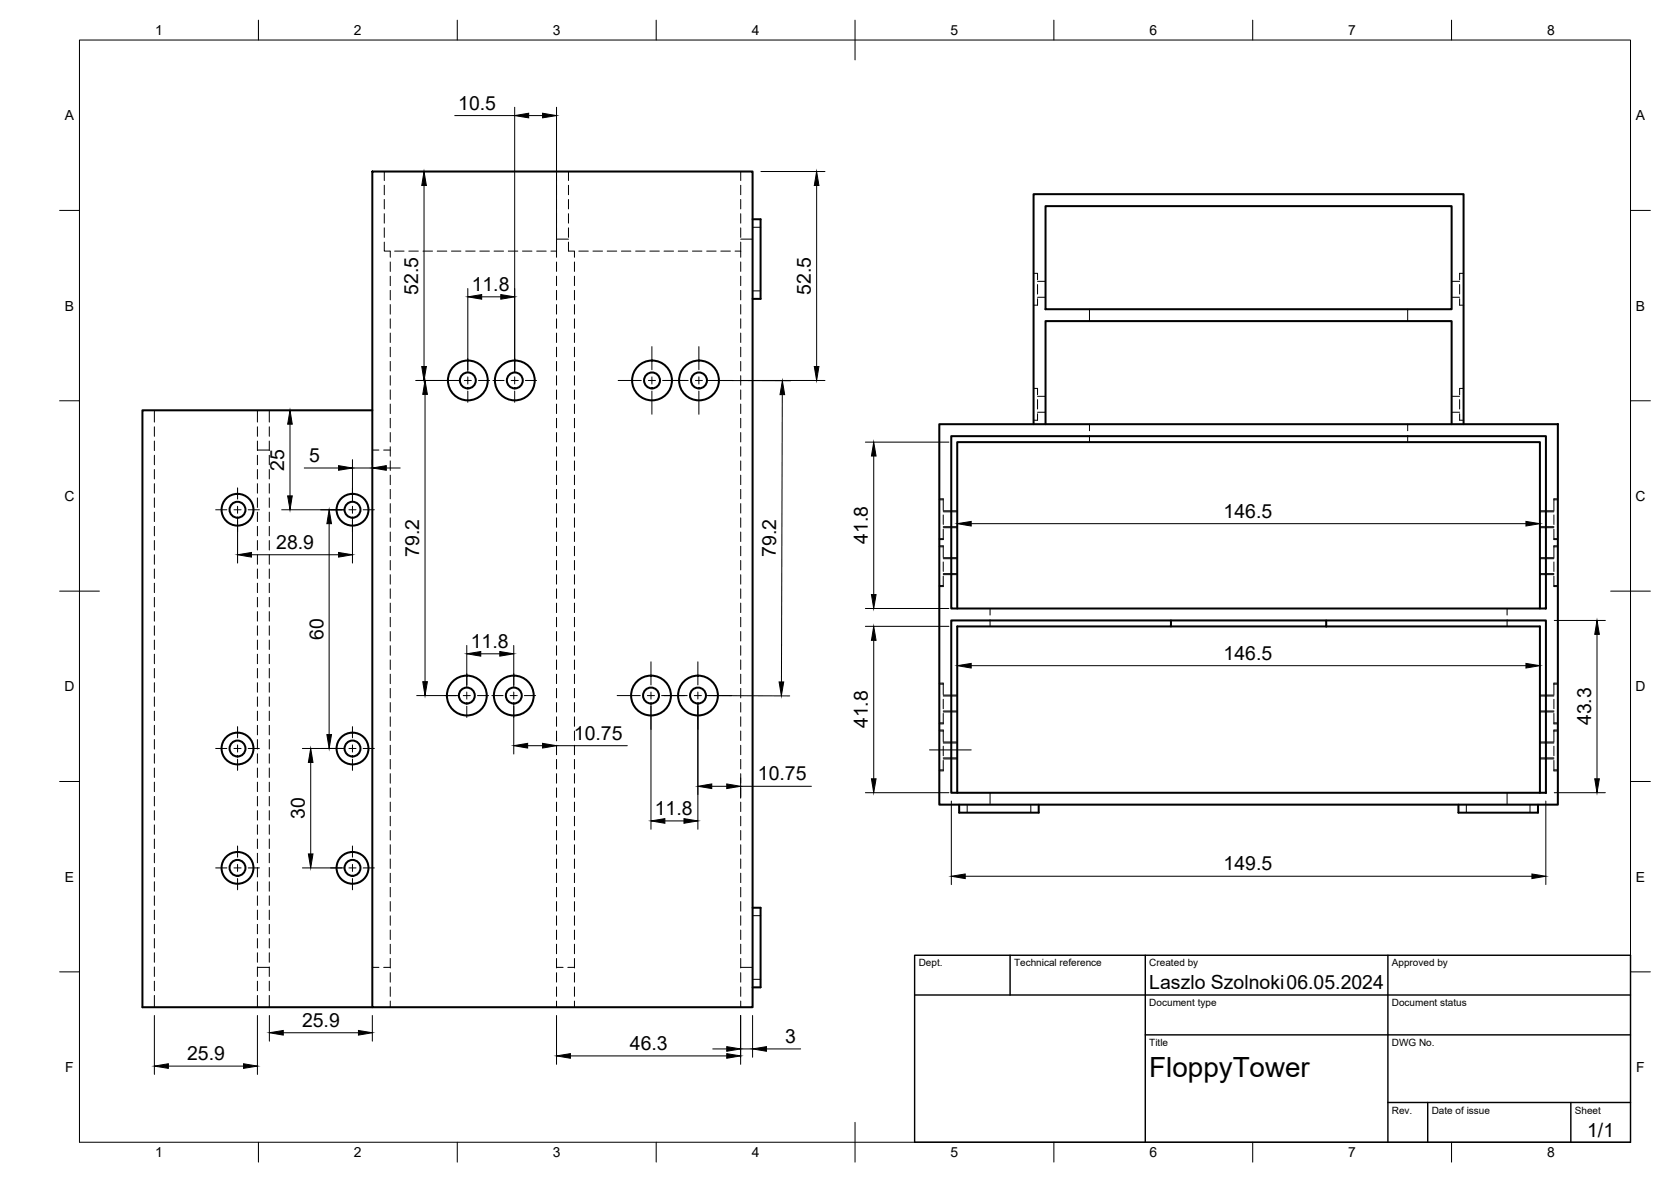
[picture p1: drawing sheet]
<svg xmlns="http://www.w3.org/2000/svg" width="420mm" height="297mm" viewBox="0 0 420 297" stroke-linecap="round" stroke-linejoin="round" font-family="sans-serif">
<!-- layer: Hidden -->
<g fill="none" stroke="#000" stroke-width=".25">
<path d="M96.6 43.1v2.3M96.6 46.6v2.3M96.6 50.1v2.4M96.6 53.7v2.4M96.6 57.3v2.4M139.9 43.1v2.3M139.9 46.6v2.3M139.9 50.1v2.4M139.9 53.7v2.4M139.9 57.3v2.4M142.9 43.1v2.3M142.9 46.6v2.3"/>
<path d="M142.9 50.1v2.4M142.9 53.7v2.4M142.9 57.3v2.4M186.2 43.1v2.3M186.2 46.6v2.3M186.2 50.1v2.4M186.2 53.7v2.4M186.2 57.3v2.4M189.2 57.1h2M96.6 60.8v2.3h1.4M98.1 63.1v1.6M98.1 65.8v2.4"/>
<path d="M98.1 69.4v2.4M98.1 73v2.4M98.1 76.5v2.4M99.2 63.1h2.4M102.8 63.1h2.4M106.4 63.1h2.4M109.9 63.1h2.4M113.5 63.1h2.4M117.1 63.1h2.4M120.6 63.1h2.4M124.2 63.1h2.4M127.8 63.1h2.4"/>
<path d="M131.4 63.1h2.4M135 63.1h2.3M138.5 63.1h1.4v1.6M139.9 60.8v2.3M139.9 65.8v2.4M139.9 69.4v2.4M139.9 73v2.4M139.9 76.5v2.4M139.9 60.1h3M142.9 60.8v2.3h1.4M144.4 63.1v1.6M144.4 65.8v2.4"/>
<path d="M144.4 69.4v2.4M144.4 73v2.4M144.4 76.5v2.4M145.5 63.1h2.4M149.1 63.1h2.4M152.7 63.1h2.4M156.3 63.1h2.3M159.8 63.1h2.4M163.4 63.1h2.4M167 63.1h2.4M170.5 63.1h2.4M174.1 63.1h2.4"/>
<path d="M177.7 63.1h2.4M181.3 63.1h2.3M184.8 63.1h1.4M186.2 60.8v3.9M186.2 65.8v2.4M186.2 69.4v2.4M186.2 73v2.4M186.2 76.5v2.4M186.2 60.1h3M189.2 73.1h2M259.9 68.7h1v1.6M260.9 71.5v2.4"/>
<path d="M260.9 75.1v1.6h-1M260.9 74.7h2M260.9 70.7h2M273.9 77.7v3M353.9 77.7v3M365 74.7h2M365 70.7h2M367 75.1v1.6h1M367 71.5v2.4M368 68.7h-1v1.6M98.1 80.1v2.4M98.1 83.7v2.4"/>
<path d="M98.1 87.3v2.3M98.1 90.8v2.4M98.1 94.4v2.4M98.1 98v2.4M139.9 80.1v2.4M139.9 83.7v2.4M139.9 87.3v2.3M139.9 90.8v2.4M139.9 94.4v2.4M139.9 98v2.4M144.4 80.1v2.4M144.4 83.7v2.4"/>
<path d="M144.4 87.3v2.3M144.4 90.8v2.4M144.4 94.4v2.4M144.4 98v2.4M186.2 80.1v2.4M186.2 83.7v2.4M186.2 87.3v2.3M186.2 90.8v2.4M186.2 94.4v2.4M186.2 98v2.4M259.9 97.6h1v1.6M260.9 99.6h2"/>
<path d="M365 99.6h2M368 97.6h-1v1.6M38.8 103.1v3M38.8 107.3v2.4M38.8 110.8v2.4M38.8 114.4v2.4M38.8 118v2.4M64.7 113.1h3M64.7 103.1v3M64.7 107.3v2.4M64.7 110.8v2.4M64.7 114.4v2.4"/>
<path d="M64.7 118v2.4M67.7 103.1v3M67.7 107.3v2.4M67.7 110.8v2.4M67.7 114.4v2.4M67.7 118v2.4M93.6 113.1h1.7M96.5 113.1h1.6M98.1 101.5v2.4M98.1 105.1v2.4M98.1 108.7v2.4M98.1 112.3v2.3"/>
<path d="M98.1 115.8v2.4M98.1 119.4v2.4M139.9 101.5v2.4M139.9 105.1v2.4M139.9 108.7v2.4M139.9 112.3v2.3M139.9 115.8v2.4M139.9 119.4v2.4M144.4 101.5v2.4M144.4 105.1v2.4M144.4 108.7v2.4M144.4 112.3v2.3"/>
<path d="M144.4 115.8v2.4M144.4 119.4v2.4M186.2 101.5v2.4M186.2 105.1v2.4M186.2 108.7v2.4M186.2 112.3v2.3M186.2 115.8v2.4M186.2 119.4v2.4M260.9 100.4v2.4M260.9 104v1.6h-1M260.9 103.6h2M273.9 106.6v1.7"/>
<path d="M273.9 109.5v1.6M353.9 106.6v1.7M353.9 109.5v1.6M365 103.6h2M367 104v1.6h1M367 100.4v2.4M38.8 121.5v2.4M38.8 125.1v2.4M38.8 128.7v2.4M38.8 132.3v2.3M38.8 135.8v2.4M38.8 139.4v2.4"/>
<path d="M64.7 121.5v2.4M64.7 125.1v2.4M64.7 128.7v2.4M64.7 132.3v2.3M64.7 135.8v2.4M64.7 139.4v2.4M67.7 121.5v2.4M67.7 125.1v2.4M67.7 128.7v2.4M67.7 132.3v2.3M67.7 135.8v2.4M67.7 139.4v2.4"/>
<path d="M98.1 123v2.4M98.1 126.6v2.3M98.1 130.1v2.4M98.1 133.7v2.4M98.1 137.3v2.4M139.9 123v2.4M139.9 126.6v2.3M139.9 130.1v2.4M139.9 133.7v2.4M139.9 137.3v2.4M144.4 123v2.4M144.4 126.6v2.3"/>
<path d="M144.4 130.1v2.4M144.4 133.7v2.4M144.4 137.3v2.4M186.2 123v2.4M186.2 126.6v2.3M186.2 130.1v2.4M186.2 133.7v2.4M186.2 137.3v2.4M236.2 137.2h1v2.8M236.2 125.4h1v2.8M236.2 137.4h1M236.2 135.4h1"/>
<path d="M236.2 125.6h1M237.2 129.4v2.4M237.2 133v2.6h-1M237.2 132.6h3.5M237.2 128.6h3.5M237.2 132.4h3.5M237.2 128.4h3.5M387.2 132.6h3.5M387.2 128.6h3.5M387.2 132.4h3.5M387.2 128.4h3.5M390.7 133v2.6h1"/>
<path d="M390.7 129.4v2.4M390.7 125.6v2.6M390.7 137.4v2.6M390.7 137.4h1M390.7 135.4h1M390.7 125.6h1M391.7 137.2h-1v.2M391.7 125.4h-1v.2M38.8 143v2.4M38.8 146.6v2.3M38.8 150.1v2.4M38.8 153.7v2.4"/>
<path d="M38.8 157.3v2.3M64.7 143v2.4M64.7 146.6v2.3M64.7 150.1v2.4M64.7 153.7v2.4M64.7 157.3v2.3M67.7 143v2.4M67.7 146.6v2.3M67.7 150.1v2.4M67.7 153.7v2.4M67.7 157.3v2.3M98.1 140.9v2.3"/>
<path d="M98.1 144.4v2.4M98.1 148v2.4M98.1 151.6v2.4M98.1 155.1v2.4M98.1 158.7v2.4M139.9 140.9v2.3M139.9 144.4v2.4M139.9 148v2.4M139.9 151.6v2.4M139.9 155.1v2.4M139.9 158.7v2.4M144.4 140.9v2.3"/>
<path d="M144.4 144.4v2.4M144.4 148v2.4M144.4 151.6v2.4M144.4 155.1v2.4M144.4 158.7v2.4M186.2 140.9v2.3M186.2 144.4v2.4M186.2 148v2.4M186.2 151.6v2.4M186.2 155.1v2.4M186.2 158.7v2.4M236.2 147.2h1"/>
<path d="M237.2 141.2v2.4M237.2 144.8v2.6h-1M237.2 144.2h3.5M237.2 140.2h3.5M237.2 144.4h3.5M237.2 140.4h3.5M248.9 152.9v1.7M248.9 155.8v1.6M378.9 152.9v1.7M378.9 155.8v1.6M387.2 144.2h3.5M387.2 140.2h3.5"/>
<path d="M387.2 144.4h3.5M387.2 140.4h3.5M390.7 144.8v2.6h1M390.7 141.2v2.4M390.7 147.2h1M38.8 160.9v2.3M38.8 164.4v2.4M38.8 168v2.4M38.8 171.6v2.4M38.8 175.1v2.4M38.8 178.7v2.4M64.7 160.9v2.3"/>
<path d="M64.7 164.4v2.4M64.7 168v2.4M64.7 171.6v2.4M64.7 175.1v2.4M64.7 178.7v2.4M67.7 160.9v2.3M67.7 164.4v2.4M67.7 168v2.4M67.7 171.6v2.4M67.7 175.1v2.4M67.7 178.7v2.4M98.1 162.3v2.4"/>
<path d="M98.1 165.8v2.4M98.1 169.4v2.4M98.1 173v2.4M98.1 176.6v2.4M139.9 162.3v2.4M139.9 165.8v2.4M139.9 169.4v2.4M139.9 173v2.4M139.9 176.6v2.4M144.4 162.3v2.4M144.4 165.8v2.4M144.4 169.4v2.4"/>
<path d="M144.4 173v2.4M144.4 176.6v2.4M186.2 162.3v2.4M186.2 165.8v2.4M186.2 169.4v2.4M186.2 173v2.4M186.2 176.6v2.4M236.2 171.7h1v.2M236.2 171.9h1M237.2 171.9v2.6M237.2 175.7v2.4M237.2 179.3v2.6h-1"/>
<path d="M237.2 178.9h3.5M237.2 174.9h3.5M237.2 178.7h3.5M237.2 174.7h3.5M387.2 178.9h3.5M387.2 174.9h3.5M387.2 178.7h3.5M387.2 174.7h3.5M390.7 179.3v2.6h1M390.7 175.7v2.4M390.7 171.9v2.6M390.7 171.9h1"/>
<path d="M391.7 171.7h-1v.2M38.8 182.3v2.4M38.8 185.9v2.3M38.8 189.4v2.4M38.8 193v2.4M38.8 196.6v2.4M64.7 182.3v2.4M64.7 185.9v2.3M64.7 189.4v2.4M64.7 193v2.4M64.7 196.6v2.4M67.7 182.3v2.4"/>
<path d="M67.7 185.9v2.3M67.7 189.4v2.4M67.7 193v2.4M67.7 196.6v2.4M98.1 180.1v2.4M98.1 183.7v2.4M98.1 187.3v2.4M98.1 190.8v2.4M98.1 194.4v2.4M98.1 198v2.4M139.9 180.1v2.4M139.9 183.7v2.4"/>
<path d="M139.9 187.3v2.4M139.9 190.8v2.4M139.9 194.4v2.4M139.9 198v2.4M144.4 180.1v2.4M144.4 183.7v2.4M144.4 187.3v2.4M144.4 190.8v2.4M144.4 194.4v2.4M144.4 198v2.4M186.2 180.1v2.4M186.2 183.7v2.4"/>
<path d="M186.2 187.3v2.4M186.2 190.8v2.4M186.2 194.4v2.4M186.2 198v2.4M236.2 183.5h1v.2M236.2 183.7h1M236.2 193.5h1M236.2 181.7h1M237.2 183.7v2.6M237.2 187.5v2.4M237.2 191.1v2.6h-1M237.2 190.5h3.5"/>
<path d="M237.2 186.5h3.5M237.2 190.7h3.5M237.2 186.7h3.5M248.9 199.2v3M378.9 199.2v3M387.2 190.5h3.5M387.2 186.5h3.5M387.2 190.7h3.5M387.2 186.7h3.5M390.7 191.1v2.6h1M390.7 187.5v2.4M390.7 183.7v2.6"/>
<path d="M390.7 183.7h1M390.7 193.5h1M390.7 181.7h1M391.7 183.5h-1v.2M38.8 200.1v2.4M38.8 203.7v2.4M38.8 207.3v2.4M38.8 210.8v2.4M38.8 214.4v2.4M38.8 218v2.4M64.7 200.1v2.4M64.7 203.7v2.4"/>
<path d="M64.7 207.3v2.4M64.7 210.8v2.4M64.7 214.4v2.4M64.7 218v2.4M67.7 200.1v2.4M67.7 203.7v2.4M67.7 207.3v2.4M67.7 210.8v2.4M67.7 214.4v2.4M67.7 218v2.4M98.1 201.6v2.3M98.1 205.1v2.4"/>
<path d="M98.1 208.7v2.4M98.1 212.3v2.4M98.1 215.9v2.3M98.1 219.4v2.4M139.9 201.6v2.3M139.9 205.1v2.4M139.9 208.7v2.4M139.9 212.3v2.4M139.9 215.9v2.3M139.9 219.4v2.4M144.4 201.6v2.3M144.4 205.1v2.4"/>
<path d="M144.4 208.7v2.4M144.4 212.3v2.4M144.4 215.9v2.3M144.4 219.4v2.4M186.2 201.6v2.3M186.2 205.1v2.4M186.2 208.7v2.4M186.2 212.3v2.4M186.2 215.9v2.3M186.2 219.4v2.4M243.2 202.2v2M259.2 202.2v2"/>
<path d="M368.7 202.2v2M384.7 202.2v2M38.8 221.6v2.4M38.8 225.1v2.4M38.8 228.7v2.4M38.8 232.3v2.4M38.8 235.9v2.3M38.8 239.4v2.4M64.7 221.6v2.4M64.7 225.1v2.4M64.7 228.7v2.4M64.7 232.3v2.4"/>
<path d="M64.7 235.9v2.3M64.7 239.4v2.4M67.7 221.6v2.4M67.7 225.1v2.4M67.7 228.7v2.4M67.7 232.3v2.4M67.7 235.9v2.3M67.7 239.4v2.4M98.1 223v2.4M98.1 226.6v2.4M98.1 230.2v2.3M98.1 233.7v2.4"/>
<path d="M98.1 237.3v2.4M139.9 223v2.4M139.9 226.6v2.4M139.9 230.2v2.3M139.9 233.7v2.4M139.9 237.3v2.4M144.4 223v2.4M144.4 226.6v2.4M144.4 230.2v2.3M144.4 233.7v2.4M144.4 237.3v2.4M186.2 223v2.4"/>
<path d="M186.2 226.6v2.4M186.2 230.2v2.3M186.2 233.7v2.4M186.2 237.3v2.4M189.2 230.1h2M38.8 243v2.4M38.8 246.6v2.4M38.8 250.2v2.9M64.7 243.1h3M64.7 243v2.4M64.7 246.6v2.4M64.7 250.2v2.9"/>
<path d="M67.7 243v2.4M67.7 246.6v2.4M67.7 250.2v2.9M93.6 243.1h1.7M96.5 243.1h1.6M98.1 240.9v2.4M98.1 244.4v2.4M98.1 248v2.4M98.1 251.6v1.5M139.9 240.9v2.4M139.9 244.4v2.4M139.9 248v2.4"/>
<path d="M139.9 251.6v1.5M139.9 243.1h1.7M142.8 243.1h1.6M144.4 240.9v2.4M144.4 244.4v2.4M144.4 248v2.4M144.4 251.6v1.5M186.2 240.9v2.4M186.2 244.4v2.4M186.2 248v2.4M186.2 251.6v1.5M186.2 243.1h3"/>
<path d="M189.2 246.1h2"/>
</g>
<!-- layer: Visible -->
<g fill="none" stroke="#000" stroke-width=".51">
<path d="M93.6 43.1h95.6v210h-95.6zM189.2 55.1h2v20h-2M262.9 51.8h102.1v25.9h-102.1zM93.6 103.1h-57.8v150h57.8M236.2 106.6h155.5v95.6h-155.5zM239.2 109.6h149.5v43.3h-149.5zM259.9 106.6v-57.8h108.1v57.8M262.9 106.6v-25.9h102.1v25.9M239.2 155.9h149.5v43.3h-149.5zM240.7 152.9v-41.8h146.5v41.8M294.4 157.4h39.1M294.4 155.9v1.5h-53.7v41.8"/>
<path d="M333.5 155.9v1.5M333.5 157.4h53.7v41.8M241.2 202.2v2h20v-2M366.7 202.2v2h20v-2M189.2 228.1h2v20h-2"/>
<circle cx="117.6" cy="95.6" r="5"/>
<circle cx="117.6" cy="95.6" r="2"/>
<circle cx="129.4" cy="95.6" r="2"/>
<circle cx="129.4" cy="95.6" r="5"/>
<circle cx="163.9" cy="95.6" r="5"/>
<circle cx="163.9" cy="95.6" r="2"/>
<circle cx="175.8" cy="95.6" r="2"/>
<circle cx="175.8" cy="95.6" r="5"/>
<circle cx="59.7" cy="128.1" r="4"/>
<circle cx="59.7" cy="128.1" r="2"/>
<circle cx="88.6" cy="128.1" r="4"/>
<circle cx="88.6" cy="128.1" r="2"/>
<circle cx="117.4" cy="174.8" r="5"/>
<circle cx="117.4" cy="174.8" r="2"/>
<circle cx="129.2" cy="174.8" r="5"/>
<circle cx="129.2" cy="174.8" r="2"/>
<circle cx="163.7" cy="174.8" r="5"/>
<circle cx="163.7" cy="174.8" r="2"/>
<circle cx="175.5" cy="174.8" r="2"/>
<circle cx="175.5" cy="174.8" r="5"/>
<circle cx="59.7" cy="188.1" r="4"/>
<circle cx="59.7" cy="188.1" r="2"/>
<circle cx="88.6" cy="188.1" r="4"/>
<circle cx="88.6" cy="188.1" r="2"/>
<circle cx="59.7" cy="218.1" r="4"/>
<circle cx="59.7" cy="218.1" r="2"/>
<circle cx="88.6" cy="218.1" r="4"/>
<circle cx="88.6" cy="218.1" r="2"/>
</g>
<!-- layer: BORDER -->
<g fill="none" stroke="#000" stroke-width=".25">
<path d="M20 10.1h390v276.9h-390zM65 5.1v5M115 5.1v5M165 5.1v5M215 5.1v10M265 5.1v5M315 5.1v5M365 5.1v5M15 52.9h5M410 52.9h5M15 100.7h5M410 100.7h5"/>
<path d="M15 148.6h10M405 148.6h10M15 196.4h5M410 196.4h5M15 244.2h5M410 244.2h5M65 287v5M115 287v5M165 287v5M215 282.1v9.9M265 287v5M315 287v5"/>
<path d="M365 287v5"/>
</g>
<!-- layer: TITLEBLOCK -->
<path d="M230 240.1h180v46.9h-180zM230 250h180M254 240.1v9.9M288 240.1v46.9M349 240.1v46.9M288 260.1h122M349 277.1h61M359 277.1v9.9M395 277.1v9.9" fill="none" stroke="#000" stroke-width=".36"/>
<!-- layer: FD_Dimensions -->
<g fill="none" stroke="#000" stroke-width=".25">
<path d="M114.3 29h15.1M129.4 27v66.5M132.9 29h3.5M139.9 27v34M104.5 43.1h5.5M106.6 46.6v45.5M191.3 43.1h16.1M205.3 46.6v45.5M117.6 72.5v21M121.1 74.6h4.8M104.5 95.6h11M106.9 99.1v72.2"/>
<path d="M177.8 95.6l21 .1M186.3 95.6h21.1M196.7 99.2l-.2 72.2M72.9 106.6v18M76.5 117.6h8.6M88.6 115.5v10.5M88.6 117.6h5M93.6 115.5v1.4M97.1 117.6h3.5M217.6 111.1h21M219.7 114.6v34.8M59.7 130.2v11.3"/>
<path d="M63.2 139.4h21.9M70.8 128.1h15.7M82.8 131.6v53M88.6 130.2v11.3M240.7 132.5v1.2M244.2 131.6h139.5M387.2 132.5v1.2M217.6 157.4h21M217.6 152.9h21M390.8 155.9h12.8M401.6 159.4v36.3M104.8 174.8h10.5"/>
<path d="M117.4 162.2v10.5M120.9 164.3h4.8M129.2 162.2v10.5M129.2 176.9v12.6M163.7 176.9v31.5M175.5 176.9v31.5M177.6 174.8l21 .1M219.7 160.9v34.8M244.2 167.3h139.5M76 188.1h10.5M78.1 191.6v23M132.7 187.4h3.7"/>
<path d="M139.9 185.3v.9M139.9 187.4h17.8M179 197.6h3.7M186.2 195.5v5.1M186.2 197.6h17.8M217.6 199.2h21M390.8 199.2h12.8M76 218.1h10.5M167.2 206.3h4.8M239.2 201.3v21M388.7 201.3v21M242.7 220.2h142.5"/>
<path d="M38.8 255.2v14.8M64.7 255.2v14.8M67.7 255.2v6.4M71.2 259.5h18.9M93.6 255.2v6.4M139.9 255.2v12.3M186.2 255.2v12.3M189.2 255.2v10.5M42.3 267.9h18.9M143.4 265.4h39.3M179.2 263.6h3.5M186.2 263.6h3"/>
<path d="M192.7 263.6h8.6"/>
</g>
<g fill="#000" stroke="#000" stroke-width=".25">
<path d="M129.4 29l3.5-.5v1.1zM136.4 28.5l3.5 .5-3.5 .6zM106.6 43.1l.6 3.5h-1.2zM205.3 43.1l.6 3.5h-1.2zM117.6 74.6l3.5-.6v1.2zM125.9 74l3.5 .6-3.5 .6zM106 92.1h1.2l-.6 3.5zM106.9 95.6l.6 3.5h-1.2zM196.7 95.7l.6 3.5h-1.2zM204.7 92.1h1.2l-.6 3.5zM72.9 103.1l.6 3.5h-1.2zM85.1 117l3.5 .6-3.5 .6z"/>
<path d="M93.6 117.6l3.5-.6v1.2zM219.7 111.1l.6 3.5h-1.2zM59.7 139.4l3.5-.6v1.2zM72.3 124.6h1.2l-.6 3.5zM82.8 128.1l.6 3.5h-1.2zM85.1 138.8l3.5 .6-3.5 .6zM240.7 131.6l3.5-.6v1.2zM383.7 131l3.5 .6-3.5 .6zM219.1 149.4h1.2l-.6 3.5zM401.6 155.9l.5 3.5h-1.1zM106.3 171.3h1.2l-.6 3.5zM117.4 164.3l3.5-.6v1.2z"/>
<path d="M125.7 163.7l3.5 .6-3.5 .6zM195.9 171.4h1.2l-.6 3.5zM219.7 157.4l.6 3.5h-1.2zM240.7 167.3l3.5-.6v1.2zM383.7 166.7l3.5 .6-3.5 .6zM78.1 188.1l.6 3.5h-1.2zM82.2 184.6h1.2l-.6 3.5zM129.2 187.4l3.5-.6v1.2zM136.4 186.8l3.5 .6-3.5 .6zM175.5 197.6l3.5-.6v1.2zM182.7 197l3.5 .6-3.5 .6zM219.1 195.7h1.2l-.6 3.5z"/>
<path d="M401 195.7h1.1l-.5 3.5zM77.5 214.6h1.2l-.6 3.5zM163.7 206.3l3.5-.6v1.2zM172 205.7l3.5 .6-3.5 .6zM239.2 220.2l3.5-.6v1.2zM385.2 219.6l3.5 .6-3.5 .6zM67.7 259.5l3.5-.5v1.1zM90.1 259l3.5 .5-3.5 .6zM38.8 267.9l3.5-.6v1.2zM61.2 267.3l3.5 .6-3.5 .6zM139.9 265.4l3.5-.6v1.1zM182.7 264.8l3.5 .6-3.5 .5z"/>
<path d="M182.7 263l3.5 .6-3.5 .6zM189.2 263.6l3.5-.6v1.2z"/>
</g>
<!-- layer: Smart Centers -->
<g fill="none" stroke="#000" stroke-width=".25">
<path d="M112.1 95.6h2.8M116.7 95.6h1.8M117.6 90.1v2.8M117.6 94.7v1.8M117.6 98.3v2.8M120.3 95.6h2.8M123.9 95.6h2.8M128.5 95.6h1.8M129.4 90.1v2.8M129.4 94.7v1.8M129.4 98.3v2.8M132.1 95.6h2.8"/>
<path d="M155.4 95.6h5.8M163 95.6h1.8M163.9 87.1v5.8M163.9 94.7v1.8M163.9 98.3v5.8M166.6 95.6h6.4M174.8 95.6h1.8M175.7 87.1v5.8M175.7 94.7v1.8M175.7 98.3v5.8M178.4 95.6h5.8M54.2 128.1h2.8"/>
<path d="M58.8 128.1h1.8M59.7 122.6v2.8M59.7 127.2v1.8M59.7 130.8v2.8M62.4 128.1h2.8M83.1 128.1h2.8M87.7 128.1h1.8M88.6 122.6v2.8M88.6 127.2v1.8M88.6 130.8v2.8M91.3 128.1h2.8M111.9 174.8h2.8"/>
<path d="M116.5 174.8h1.8M117.4 169.3v2.8M117.4 173.9v1.8M117.4 177.5v2.8M120.1 174.8h2.8M123.7 174.8h2.8M128.3 174.8h1.8M129.2 169.3v2.8M129.2 173.9v1.8M129.2 177.5v2.8M131.8 174.8h2.9M155.2 174.8h5.8"/>
<path d="M162.8 174.8h1.8M163.7 166.3v5.8M163.7 173.9v1.8M163.7 177.5v5.8M166.3 174.8h6.5M174.6 174.8h1.8M175.5 166.3v5.8M175.5 173.9v1.8M175.5 177.5v5.8M178.2 174.8h5.8M54.2 188.1h2.8M58.8 188.1h1.8"/>
<path d="M59.7 182.6v2.8M59.7 187.2v1.8M59.7 190.8v2.8M62.4 188.1h2.8M83.1 188.1h2.8M87.7 188.1h1.8M88.6 182.6v2.8M88.6 187.2v1.8M88.6 190.8v2.8M91.3 188.1h2.8M233.7 188.5h10.5M54.2 218.1h2.8"/>
<path d="M58.8 218.1h1.8M59.7 212.6v2.8M59.7 217.2v1.8M62.4 218.1h2.8M83.1 218.1h2.8M87.7 218.1h1.8M88.6 212.6v2.8M88.6 217.2v1.8M91.3 218.1h2.8M59.7 220.8v2.8M88.6 220.8v2.8"/>
</g>
<text font-size="7" x="289" y="270.6">FloppyTower</text>
<g font-size="4.9">
<text x="115.2" y="27.6">10.5</text>
<text x="105.2" y="74.1" transform="rotate(-90 105.2 74.1)">52.5</text>
<text x="118.6" y="73.1">11.8</text>
<text x="203.9" y="74.1" transform="rotate(-90 203.9 74.1)">52.5</text>
<text x="71.5" y="118.3" transform="rotate(-90 71.5 118.3)">25</text>
<text x="77.7" y="116.1">5</text>
<text x="307.7" y="130.1">146.5</text>
<text x="69.4" y="138">28.9</text>
<text x="218.2" y="136.7" transform="rotate(-90 218.2 136.7)">41.8</text>
<text x="105.4" y="139.9" transform="rotate(-90 105.4 139.9)">79.2</text>
<text x="195.1" y="140" transform="rotate(-90 195.1 140)">79.2</text>
<text x="81.3" y="160.8" transform="rotate(-90 81.3 160.8)">60</text>
<text x="118.4" y="162.8">11.8</text>
<text x="307.7" y="165.8">146.5</text>
<text x="144.3" y="185.9">10.75</text>
<text x="218.2" y="183" transform="rotate(-90 218.2 183)">41.8</text>
<text x="400.1" y="182.2" transform="rotate(-90 400.1 182.2)">43.3</text>
<text x="190.6" y="196.1">10.75</text>
<text x="76.7" y="205.8" transform="rotate(-90 76.7 205.8)">30</text>
<text x="164.7" y="204.8">11.8</text>
<text x="307.7" y="218.7">149.5</text>
<text x="289" y="248.5">Laszlo Szolnoki06.05.2024</text>
<text x="75.9" y="258.1">25.9</text>
<text x="158.4" y="263.9">46.3</text>
<text x="197.4" y="262.1">3</text>
<text x="47.1" y="266.5">25.9</text>
<text x="399.1" y="285.7">1/1</text>
</g>
<g font-size="3.5">
<text x="39" y="8.8">1</text>
<text x="89" y="8.8">2</text>
<text x="139" y="8.8">3</text>
<text x="189" y="8.8">4</text>
<text x="239" y="8.8">5</text>
<text x="289" y="8.8">6</text>
<text x="339" y="8.8">7</text>
<text x="389" y="8.8">8</text>
<text x="16.3" y="30.2">A</text>
<text x="411.3" y="30.2">A</text>
<text x="16.3" y="78">B</text>
<text x="411.3" y="78">B</text>
<text x="16.2" y="125.9">C</text>
<text x="411.2" y="125.9">C</text>
<text x="16.2" y="173.7">D</text>
<text x="411.2" y="173.7">D</text>
<text x="16.3" y="221.6">E</text>
<text x="411.3" y="221.6">E</text>
<text x="16.4" y="269.4">F</text>
<text x="411.4" y="269.4">F</text>
<text x="39" y="290.8">1</text>
<text x="89" y="290.8">2</text>
<text x="139" y="290.8">3</text>
<text x="189" y="290.8">4</text>
<text x="239" y="290.8">5</text>
<text x="289" y="290.8">6</text>
<text x="339" y="290.8">7</text>
<text x="389" y="290.8">8</text>
</g>
<g font-size="2.5">
<text x="231" y="242.9">Dept.</text>
<text x="255" y="242.9">Technical reference</text>
<text x="289" y="242.9">Created by</text>
<text x="350" y="242.9">Approved by</text>
<text x="289" y="252.8">Document type</text>
<text x="350" y="252.8">Document status</text>
<text x="289" y="262.9">Title</text>
<text x="350" y="262.9">DWG No.</text>
<text x="350" y="279.9">Rev.</text>
<text x="360" y="279.9">Date of issue</text>
<text x="396" y="279.9">Sheet</text>
</g>
</svg>
